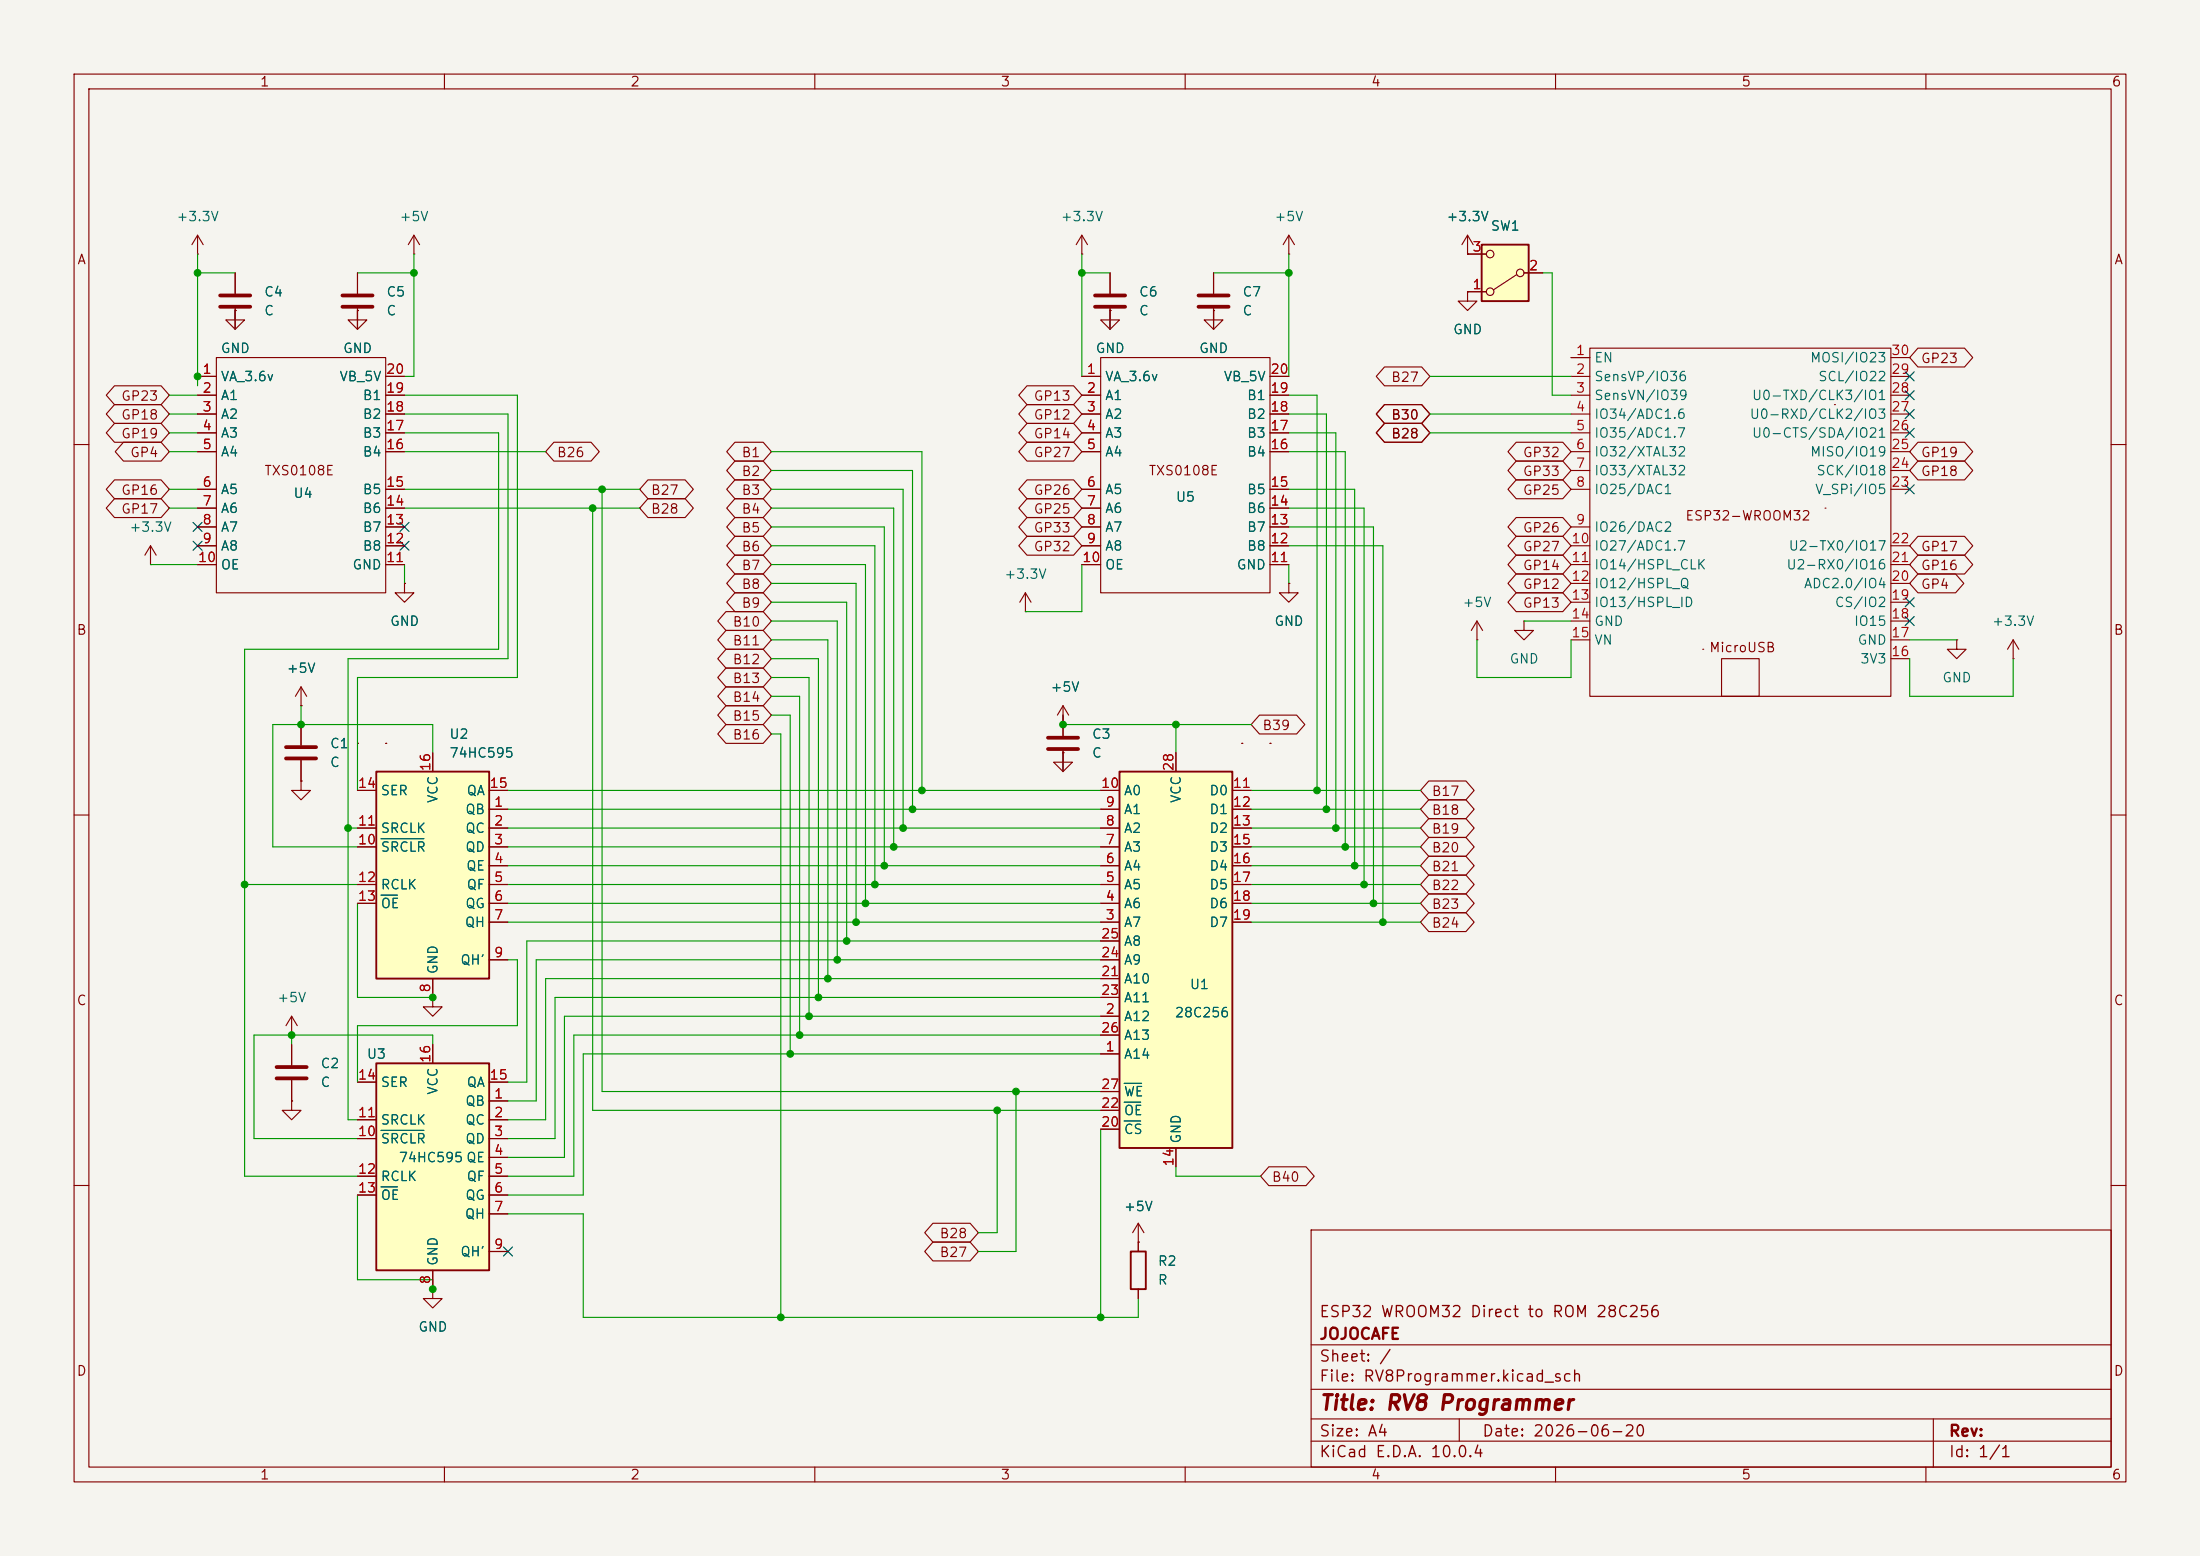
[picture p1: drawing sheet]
<svg xmlns="http://www.w3.org/2000/svg" width="297mm" height="210mm" viewBox="0 0 297 210" stroke-linecap="round" stroke-linejoin="round" font-family="sans-serif">
<path d="M0 0h297v210h-297z" fill="#f5f4ef" stroke="#f5f4ef" stroke-width=".14"/>
<g fill="none" stroke="#840000" stroke-width=".15">
<path d="M10 10h277v190h-277zM12 12h273v186h-273zM60 10v2M110 10v2M160 10v2M210 10v2M260 10v2M212.1 48.3h2.5M212.1 50.8h2.5M212.1 53.3h2.5M212.1 55.9h2.5M212.1 58.4h2.5"/>
<path d="M214.6 47h40.7v47h-40.7zM247.6 54.6h.1M255.3 48.3h2.5M255.3 50.8h2.5M255.3 53.3h2.5M255.3 55.9h2.5M255.3 58.4h2.5M10 60h2M212.1 61h2.5M212.1 63.5h2.5M212.1 66h2.5M212.1 71.1h2.5"/>
<path d="M212.1 73.7h2.5M212.1 76.2h2.5M212.1 78.7h2.5M246.4 68.6h.1M255.3 61h2.5M255.3 63.5h2.5M255.3 66h2.5M255.3 73.7h2.5M255.3 76.2h2.5M255.3 78.7h2.5M285 60h2M40.6 97.8v2.8"/>
<path d="M212.1 81.3h2.5M212.1 83.8h2.5M212.1 86.4h2.5M229.9 87.6h.1M232.4 88.9h5.1v5.1h-5.1zM255.3 81.3h2.5M255.3 83.8h2.5M255.3 86.4h2.5M255.3 88.9h2.5M264.2 86.4v1.2h1.2l-1.2 1.3-1.3-1.3h1.3M264.2 86.4h.1M271.8 88.9h.1"/>
<path d="M271.8 86.4l-.8 1.2M271.8 86.4l.7 1.2M271.8 86.4v2.5M10 110h2M40.6 102.6v2.8M143.5 101.6v1.3h1.3l-1.3 1.2-1.3-1.2h1.3M143.5 101.6h.1M285 110h2M39.4 148.6v1.3h1.2l-1.2 1.2-1.3-1.2h1.3M39.4 148.6h.1M39.4 141v2.8M39.4 145.8v2.8"/>
<path d="M10 160h2M177 166h108v32h-108zM285 160h2M60 198v2M110 198v2M160 198v2M177 194.5h108M177 191.5h108M177 187.5h108M177 181.5h108M197 191.5v3M210 198v2"/>
<path d="M260 198v2M261 191.5v6.5"/>
</g>
<path d="M38.6 100.8h4.1M38.6 102.4h4.1M37.3 144h4.1M37.3 145.5h4.1" fill="none" stroke="#840000" stroke-width=".51"/>
<path d="M151.1 104.1h15.3v50.8h-15.3z" fill="#ffffc2"/>
<path d="M151.1 104.1h15.3v50.8h-15.3z" fill="none" stroke="#840000" stroke-width=".25"/>
<g fill="none" stroke="#840000" stroke-width=".15">
<path d="M31.7 41.9v1.3h1.3l-1.3 1.3-1.2-1.3h1.2M31.7 41.9h.1M148.6 119.4h2.5M148.6 116.8h2.5M148.6 114.3h2.5M148.6 111.8h2.5M148.6 109.2h2.5M148.6 106.7h2.5M158.7 101.6v2.5M166.4 119.4h2.5M166.4 116.8h2.5M166.4 114.3h2.5"/>
<path d="M166.4 111.8h2.5M166.4 109.2h2.5M166.4 106.7h2.5M148.6 137.2h2.5M148.6 124.5h2.5M148.6 121.9h2.5M148.6 132.1h2.5M148.6 134.6h2.5M148.6 129.5h2.5M148.6 127h2.5M148.6 139.7h2.5M166.4 124.5h2.5"/>
<path d="M166.4 121.9h2.5M148.6 142.2h2.5M148.6 152.4h2.5M148.6 149.9h2.5M148.6 147.3h2.5M158.7 154.9v2.6M58.4 174v1.3h1.3l-1.3 1.2-1.3-1.2h1.3M58.4 174h.1"/>
</g>
<path d="M151.8 151.3h2.2M151.8 148.8h2.2M151.8 146.2h2.3" fill="none" stroke="#006464" stroke-width=".15"/>
<path d="M50.8 104.1h15.2v28h-15.2z" fill="#ffffc2"/>
<path d="M50.8 104.1h15.2v28h-15.2zM152.7 168.9h2v5.1h-2z" fill="none" stroke="#840000" stroke-width=".25"/>
<g fill="none" stroke="#840000" stroke-width=".15">
<path d="M26.7 34.3h.1M26.7 31.8l-.8 1.2M26.7 31.8l.7 1.2M26.7 31.8v2.5M31.7 36.8v2.8M48.3 36.8v2.8M146 34.3h.1M146 31.8l-.7 1.2M146 31.8l.8 1.2M146 31.8v2.5M149.9 36.8v2.8M163.8 36.8v2.8"/>
<path d="M174 34.3h.1M174 31.8l-.8 1.2M174 31.8l.8 1.2M174 31.8v2.5M26.7 50.8h2.5M26.7 53.3h2.5M26.7 55.9h2.5M26.7 58.4h2.5M29.2 48.3h22.9v31.7h-22.9zM31.7 41.7v2.8M48.3 41.9v1.3h1.2l-1.2 1.3-1.3-1.3h1.3M48.3 41.9h.1"/>
<path d="M48.3 41.7v2.8M52.1 50.8h2.5M52.1 53.3h2.5M52.1 55.9h2.5M52.1 58.4h2.5M146 50.8h2.6M146 53.3h2.6M146 55.9h2.6M146 58.4h2.6M148.6 48.3h22.8v31.7h-22.8zM149.9 41.9v1.3h1.2l-1.2 1.3-1.3-1.3h1.3M149.9 41.9h.1"/>
<path d="M149.9 41.7v2.8M163.8 41.9v1.3h1.3l-1.3 1.3-1.2-1.3h1.2M163.8 41.9h.1M163.8 41.7v2.8M171.4 50.8h2.6M171.4 53.3h2.6M171.4 55.9h2.6M171.4 58.4h2.6M20.3 76.2h.1M20.3 73.7l-.7 1.2M20.3 73.7l.8 1.2M20.3 73.7v2.5"/>
<path d="M26.7 61h2.5M26.7 66h2.5M26.7 68.6h2.5M26.7 71.1h2.5M26.7 73.7h2.5M26.7 76.2h2.5M52.1 61h2.5M52.1 66h2.5M52.1 68.6h2.5M52.1 71.1h2.5M52.1 73.7h2.5M52.1 76.2h2.5"/>
<path d="M54.6 78.7v1.3h1.3l-1.3 1.3-1.3-1.3h1.3M54.6 78.7h.1M146 61h2.6M146 66h2.6M146 68.6h2.6M146 71.1h2.6M146 73.7h2.6M146 76.2h2.6M171.4 61h2.6M171.4 66h2.6M171.4 68.6h2.6M171.4 71.1h2.6"/>
<path d="M171.4 73.7h2.6M171.4 76.2h2.6M40.6 95.3h.1M40.6 92.7l-.7 1.3M40.6 92.7l.8 1.3M40.6 92.7v2.6M138.4 82.6h.1M138.4 80l-.7 1.3M138.4 80l.8 1.3M138.4 80v2.6M143.5 97.8h.1M143.5 95.3v4"/>
<path d="M143.5 95.3l-.8 1.2M143.5 95.3l.8 1.2M40.6 105.4v1.3h1.3l-1.3 1.3-1.2-1.3h1.2M40.6 105.4h.1M48.3 100.3h.1M48.3 111.8h2.5M48.3 114.3h2.5M48.3 119.4h2.5M48.3 106.7h2.5M52.1 100.3h.1M58.4 101.6v2.5M66 109.2h2.6"/>
<path d="M66 111.8h2.6M66 114.3h2.6M66 116.8h2.6M66 119.4h2.6M66 106.7h2.6M143.5 101.3v2.8M167.6 100.3h.1M171.4 100.3h.1M48.3 121.9h2.5M58.4 134.6v1.3h1.3l-1.3 1.3-1.3-1.3h1.3M58.4 134.6h.1M58.4 132.1v2.5"/>
<path d="M66 121.9h2.6M66 124.5h2.6M66 129.5h2.6M153.7 167.6h.1M153.7 165.1v3.8M153.7 174v1.3M153.7 165.1l-.8 1.3M153.7 165.1l.7 1.3"/>
</g>
<path d="M51.4 113.2h5.8M51.4 120.8h2.3" fill="none" stroke="#006464" stroke-width=".15"/>
<path d="M29.7 39.9h4.1M46.2 39.9h4.1M147.8 39.9h4.1M161.8 39.9h4.1M29.7 41.4h4.1M46.2 41.4h4.1M147.8 41.4h4.1M161.8 41.4h4.1M141.5 99.6h4M141.5 101.1h4" fill="none" stroke="#840000" stroke-width=".51"/>
<path d="M50.8 143.5h15.2v28h-15.2z" fill="#ffffc2"/>
<path d="M50.8 143.5h15.2v28h-15.2z" fill="none" stroke="#840000" stroke-width=".25"/>
<g fill="none" stroke="#840000" stroke-width=".15">
<path d="M198.1 39.4v1.2h1.3l-1.3 1.3-1.3-1.3h1.3M198.1 39.4h.1M174 78.7v1.3h1.3l-1.3 1.3-1.3-1.3h1.3M174 78.7h.1M39.4 139.7h.1M39.4 137.2l-.8 1.2M39.4 137.2l.7 1.2M39.4 137.2v2.5M48.3 151.1h2.5M48.3 153.7h2.5M48.3 158.8h2.5M48.3 146.1h2.5"/>
<path d="M58.4 141v2.5M66 148.6h2.6M66 151.1h2.6M66 153.7h2.6M66 156.2h2.6M66 158.8h2.6M66 146.1h2.6M48.3 161.3h2.5M58.4 171.5v2.5M66 161.3h2.6M66 163.8h2.6M66 168.9h2.6"/>
</g>
<path d="M51.4 152.6h5.8M51.4 160.2h2.3" fill="none" stroke="#006464" stroke-width=".15"/>
<path d="M200 33h6.4v7.6h-6.4z" fill="#ffffc2"/>
<g fill="none" stroke="#840000" stroke-width=".15">
<path d="M31.7 36.8v2.8M48.3 36.8v2.8M55.9 34.3h.1M55.9 31.8l-.8 1.2M55.9 31.8l.7 1.2M55.9 31.8v2.5M149.9 36.8v2.8M163.8 36.8v2.8M198.1 34.3h.1M198.1 39.4h.1M198.1 39.4h2.6M198.1 34.3h2.6"/>
<path d="M198.1 31.8l-.7 1.2M198.1 31.8l.8 1.2M198.1 31.8v2.5M204.7 37.1l-3.1 2M205.7 36.8h2.6M15.5 54.6h6.2l1.2 1.3-1.2 1.3h-6.2l-1.2-1.3zM15.5 52.1h6.2l1.2 1.2-1.2 1.3h-6.2l-1.2-1.3zM15.5 57.1h6.2l1.2 1.3-1.2 1.3h-6.2l-1.2-1.3zM16.7 59.7h5l1.2 1.3-1.2 1.2h-5l-1.1-1.2zM26.7 50.8h2.5M26.7 53.3h2.5M26.7 55.9h2.5"/>
<path d="M26.7 58.4h2.5M31.7 41.9h.1M31.7 41.7v2.8M48.3 41.9h.1M48.3 41.7v2.8M52.1 50.8h2.5M52.1 53.3h2.5M52.1 55.9h2.5M52.1 58.4h2.5M74.8 59.7h5l1.1 1.3-1.1 1.2h-5l-1.1-1.2zM99.2 59.7h3.8l1.1 1.3-1.1 1.2h-3.8l-1.1-1.2zM138.6 54.6h6.3l1.1 1.3-1.1 1.3h-6.3l-1.1-1.3z"/>
<path d="M138.6 52.1h6.3l1.1 1.2-1.1 1.3h-6.3l-1.1-1.3zM138.6 59.7h6.3l1.1 1.3-1.1 1.2h-6.3l-1.1-1.2zM138.6 57.1h6.3l1.1 1.3-1.1 1.3h-6.3l-1.1-1.3zM146 50.8h2.6M146 53.3h2.6M146 55.9h2.6M146 58.4h2.6M149.9 41.9h.1M149.9 41.7v2.8M163.8 41.9h.1M163.8 41.7v2.8M171.4 50.8h2.6"/>
<path d="M171.4 53.3h2.6M171.4 55.9h2.6M171.4 58.4h2.6M186.9 54.6h5l1.1 1.3-1.1 1.3h-5l-1.1-1.3zM186.9 49.5h5l1.1 1.3-1.1 1.3h-5l-1.1-1.3zM186.9 57.1h5l1.1 1.3-1.1 1.3h-5l-1.1-1.3zM204.7 59.7h6.3l1.1 1.3-1.1 1.2h-6.3l-1.1-1.2zM258.9 59.7h6.3l1.1 1.3-1.1 1.2h-6.3l-1.1-1.2zM258.9 47h6.3l1.1 1.3-1.1 1.2h-6.3l-1.1-1.2zM15.5 64.8h6.2l1.2 1.2-1.2 1.3h-6.2l-1.2-1.3zM15.5 67.3h6.2l1.2 1.3-1.2 1.3h-6.2l-1.2-1.3zM26.7 61h2.5"/>
<path d="M26.7 66h2.5M26.7 68.6h2.5M26.7 71.1h2.5M26.7 73.7h2.5M26.7 76.2h2.5M52.1 61h2.5M52.1 66h2.5M52.1 68.6h2.5M52.1 71.1h2.5M52.1 73.7h2.5M52.1 76.2h2.5M54.6 78.7h.1"/>
<path d="M87.5 64.8h5l1.1 1.2-1.1 1.3h-5l-1.1-1.3zM87.5 67.3h5l1.1 1.3-1.1 1.3h-5l-1.1-1.3zM99.2 77.5h3.8l1.1 1.2-1.1 1.3h-3.8l-1.1-1.3zM99.2 74.9h3.8l1.1 1.3-1.1 1.3h-3.8l-1.1-1.3zM99.2 67.3h3.8l1.1 1.3-1.1 1.3h-3.8l-1.1-1.3zM99.2 62.2h3.8l1.1 1.3-1.1 1.3h-3.8l-1.1-1.3zM99.2 69.8h3.8l1.1 1.3-1.1 1.3h-3.8l-1.1-1.3zM99.2 72.4h3.8l1.1 1.3-1.1 1.2h-3.8l-1.1-1.2zM99.2 64.8h3.8l1.1 1.2-1.1 1.3h-3.8l-1.1-1.3zM138.6 72.4h6.3l1.1 1.3-1.1 1.2h-6.3l-1.1-1.2zM138.6 64.8h6.3l1.1 1.2-1.1 1.3h-6.3l-1.1-1.3zM138.6 67.3h6.3l1.1 1.3-1.1 1.3h-6.3l-1.1-1.3z"/>
<path d="M138.6 69.8h6.3l1.1 1.3-1.1 1.3h-6.3l-1.1-1.3zM146 61h2.6M146 66h2.6M146 68.6h2.6M146 71.1h2.6M146 73.7h2.6M146 76.2h2.6M171.4 61h2.6M171.4 66h2.6M171.4 68.6h2.6M171.4 71.1h2.6M171.4 73.7h2.6"/>
<path d="M171.4 76.2h2.6M174 78.7h.1M204.7 77.5h6.3l1.1 1.2-1.1 1.3h-6.3l-1.1-1.3zM204.7 69.8h6.3l1.1 1.3-1.1 1.3h-6.3l-1.1-1.3zM204.7 64.8h6.3l1.1 1.2-1.1 1.3h-6.3l-1.1-1.3zM204.7 74.9h6.3l1.1 1.3-1.1 1.3h-6.3l-1.1-1.3zM204.7 72.4h6.3l1.1 1.3-1.1 1.2h-6.3l-1.1-1.2zM204.7 62.2h6.3l1.1 1.3-1.1 1.3h-6.3l-1.1-1.3zM258.9 62.2h6.3l1.1 1.3-1.1 1.3h-6.3l-1.1-1.3zM258.9 72.4h6.3l1.1 1.3-1.1 1.2h-6.3l-1.1-1.2zM258.9 74.9h6.3l1.1 1.3-1.1 1.3h-6.3l-1.1-1.3zM258.9 77.5h5.1l1.1 1.2-1.1 1.3h-5.1l-1.1-1.3z"/>
<path d="M40.6 95.3h.1M40.6 97.8v2.8M98 95.2h5l1.1 1.3-1.1 1.3h-5l-1.1-1.3zM98 97.8h5l1.1 1.3-1.1 1.2h-5l-1.1-1.2zM98 87.6h5l1.1 1.3-1.1 1.3h-5l-1.1-1.3zM98 85.1h5l1.1 1.3-1.1 1.2h-5l-1.1-1.2zM98 82.5h5l1.1 1.3-1.1 1.3h-5l-1.1-1.3zM98 92.7h5l1.1 1.3-1.1 1.3h-5l-1.1-1.3zM98 90.2h5l1.1 1.2-1.1 1.3h-5l-1.1-1.3zM99.2 80h3.8l1.1 1.3-1.1 1.3h-3.8l-1.1-1.3zM143.5 97.8h.1M143.5 96.5v2.8"/>
<path d="M170 96.5h5l1.2 1.3-1.2 1.3h-5l-1.1-1.3zM199.4 86.4h.1M199.4 83.8l-.8 1.3M199.4 83.8l.8 1.3M199.4 83.8v2.6M204.7 80h6.3l1.1 1.3-1.1 1.3h-6.3l-1.1-1.3zM205.7 83.8v1.3h1.3l-1.3 1.3-1.2-1.3h1.2M205.7 83.8h.1M40.6 105.4h.1M40.6 102.6v2.8M48.3 119.4h2.5M48.3 114.3h2.5"/>
<path d="M48.3 111.8h2.5M48.3 106.7h2.5M58.4 101.6v2.5M66 119.4h2.6M66 116.8h2.6M66 114.3h2.6M66 111.8h2.6M66 109.2h2.6M66 106.7h2.6M143.5 101.6h.1M143.5 101.3v2.8M148.6 119.4h2.5"/>
<path d="M148.6 116.8h2.5M148.6 114.3h2.5M148.6 111.8h2.5M148.6 109.2h2.5M148.6 106.7h2.5M158.7 101.6v2.5M166.4 119.4h2.5M166.4 116.8h2.5M166.4 114.3h2.5M166.4 111.8h2.5M166.4 109.2h2.5M166.4 106.7h2.5"/>
<path d="M192.9 110.5h5l1.1 1.3-1.1 1.2h-5l-1.1-1.2zM192.9 105.4h5l1.1 1.3-1.1 1.3h-5l-1.1-1.3zM192.9 113h5l1.1 1.3-1.1 1.3h-5l-1.1-1.3zM192.9 118.1h5l1.1 1.3-1.1 1.3h-5l-1.1-1.3zM192.9 107.9h5l1.1 1.3-1.1 1.3h-5l-1.1-1.3zM192.9 115.6h5l1.1 1.2-1.1 1.3h-5l-1.1-1.3zM48.3 121.9h2.5M58.4 134.6h.1M58.4 132.1v2.5M66 124.5h2.6M66 121.9h2.6M66 129.5h2.6"/>
<path d="M148.6 137.2h2.5M148.6 124.5h2.5M148.6 121.9h2.5M148.6 132.1h2.5M148.6 134.6h2.5M148.6 129.5h2.5M148.6 127h2.5M148.6 139.7h2.5M166.4 124.5h2.5M166.4 121.9h2.5M192.9 120.6h5l1.1 1.3-1.1 1.3h-5l-1.1-1.3zM192.9 123.2h5l1.1 1.3-1.1 1.2h-5l-1.1-1.2z"/>
<path d="M39.4 148.6h.1M39.4 141v2.8M39.4 145.8v2.8M48.3 151.1h2.5M48.3 153.7h2.5M48.3 158.8h2.5M48.3 146.1h2.5M58.4 141v2.5M66 148.6h2.6M66 151.1h2.6M66 153.7h2.6M66 156.2h2.6"/>
<path d="M66 158.8h2.6M66 146.1h2.6M148.6 142.2h2.5M148.6 152.4h2.5M148.6 149.9h2.5M148.6 147.3h2.5M158.7 154.9v2.6M171.3 157.5h5l1.1 1.3-1.1 1.2h-5l-1.1-1.2zM48.3 161.3h2.5M58.4 174h.1M58.4 171.5v2.5M66 161.3h2.6"/>
<path d="M66 163.8h2.6M66 168.9h2.6M125.9 167.6h5.1l1.1 1.3-1.1 1.3h-5.1l-1.1-1.3zM125.9 165.1h5.1l1.1 1.3-1.1 1.2h-5.1l-1.1-1.2zM153.7 167.6h.1M153.7 167.6v1.3M153.7 174v1.3"/>
<circle cx="201.2" cy="34.3" r=".51"/>
<circle cx="201.2" cy="39.4" r=".51"/>
<circle cx="205.2" cy="36.8" r=".51"/>
</g>
<path d="M200 33h6.4v7.6h-6.4z" fill="none" stroke="#840000" stroke-width=".25"/>
<g fill="none" stroke="#009600" stroke-width=".15">
<path d="M26.7 34.3v17.8M26.7 36.8h5M48.3 36.8h7.6M55.9 34.3v16.5h-1.3M146 36.8h3.9M146 34.3v16.5M163.8 36.8h10.2M174 34.3v16.5M208.3 36.8h1.2v16.5h2.6M22.9 58.4h3.8M22.9 53.3h3.8M22.9 55.9h3.8"/>
<path d="M31.7 41.9v2.6M48.3 41.9v2.6M54.6 55.9h14v33h-21.6v62.2h1.3M54.6 58.4h12.7v29.2h-34.3v71.2h15.3M54.6 53.3h15.2v38.1h-21.5v15.3M149.9 41.9v2.6M163.8 41.9v2.6M174 58.4h6.3v53.4M174 53.3h3.8v53.4M174 55.9h5.1v53.3M193 50.8h19.1M193 58.4h19.1"/>
<path d="M193 55.9h19.1M20.3 76.2h6.4M22.9 68.6h3.8M22.9 61h3.8M22.9 66h3.8M54.6 68.6h31.8M54.6 61h19.1M54.6 76.2v2.5M54.6 66h31.8M80 68.6v81.3h68.6M81.3 66v81.3h67.3M104.1 76.2h12.7v45.7"/>
<path d="M104.1 68.6h16.5v45.7M104.1 61h20.4v45.7M104.1 66h17.8v45.8M104.1 78.7h11.5v45.8M104.1 71.1h15.3v45.7M104.1 73.7h14v45.7M104.1 63.5h19.1v45.7M146 76.2v6.4h-7.6M174 68.6h10.1v50.8M174 61h7.6v53.3M174 66h8.9v50.8M174 76.2v2.5"/>
<path d="M174 71.1h11.4v50.8M174 73.7h12.7v50.8M40.6 95.3v2.5M104.1 91.4h5.1v45.8M104.1 83.8h8.9v45.7M104.1 94h3.8v45.7M104.1 99.1h1.3v78.7M104.1 96.5h2.6v45.7M104.1 86.4h7.7v45.7M104.1 88.9h6.4v45.7M104.1 81.3h10.2v45.7M143.5 96.5v1.3h25.4"/>
<path d="M158.7 97.8v3.8M199.4 86.4v5h12.7v-5M205.7 83.8h6.4M257.8 88.9v5.1h14v-5.1M257.8 86.4h6.4M33 119.4h15.3M47 111.8h1.3M58.4 101.6v-3.8h-21.6v16.5h11.5M68.6 116.8h80M68.6 109.2h80M68.6 106.7h80M68.6 119.4h80"/>
<path d="M68.6 111.8h80M68.6 114.3h80M143.5 101.6v2.5M168.9 116.8h22.9M168.9 109.2h22.9M168.9 106.7h22.9M168.9 119.4h22.9M168.9 111.8h22.9M168.9 114.3h22.9M39.4 139.7v1.3M48.3 121.9v12.7h10.1M68.6 124.5h80"/>
<path d="M68.6 129.5h1.2v8.9h-21.5v7.7M68.6 121.9h80M148.6 129.5h-76.2v19.1h-3.8M148.6 127h-77.5v19.1h-2.5M148.6 134.6h-73.7v19.1h-6.3M148.6 139.7h-71.1v19.1h-8.9M148.6 137.2h-72.4v19h-7.6M148.6 132.1h-74.9v19h-5.1M168.9 124.5h22.9M168.9 121.9h22.9M58.4 141v-1.3h-24.1v14h14M134.6 149.9v16.5h-2.5"/>
<path d="M137.2 147.3v21.6h-5.1M148.6 142.2h-69.9v19.1h-10.1M148.6 152.4v25.4M158.7 157.5v1.3h11.5M48.3 161.3v11.4h10.1v1.3M68.6 163.8h10.1v14h75v-2.5"/>
</g>
<g fill="none" stroke="#000084" stroke-width=".15">
<path d="M257.2 50.2l1.2 1.2M257.2 52.7l1.2 1.2M257.2 57.8l1.2 1.2M257.2 55.3l1.2 1.2M258.4 50.2l-1.2 1.2M258.4 52.7l-1.2 1.2M258.4 57.8l-1.2 1.2M258.4 55.3l-1.2 1.2M26.1 73.1l1.2 1.2M26.1 70.5l1.2 1.2M27.3 73.1l-1.2 1.2M27.3 70.5l-1.2 1.2"/>
<path d="M54 70.5l1.2 1.2M54 73.1l1.2 1.2M55.2 70.5l-1.2 1.2M55.2 73.1l-1.2 1.2M257.2 65.4l1.2 1.2M258.4 65.4l-1.2 1.2M257.2 80.7l1.2 1.2M257.2 83.2l1.2 1.2M258.4 80.7l-1.2 1.2M258.4 83.2l-1.2 1.2M68 168.3l1.2 1.2M69.2 168.3l-1.2 1.2"/>
</g>
<path d="M51.4 113.2h5.8M51.4 120.8h2.3M51.4 152.6h5.8M151.8 151.3h2.2M151.8 148.8h2.2M151.8 146.2h2.3M51.4 160.2h2.3" fill="none" stroke="#006464" stroke-width=".15"/>
<g fill="#009600" stroke="#009600" stroke-width=".14">
<circle cx="174" cy="36.8" r=".46"/>
<circle cx="180.3" cy="111.8" r=".46"/>
<circle cx="182.9" cy="116.8" r=".46"/>
<circle cx="181.6" cy="114.3" r=".46"/>
<circle cx="158.7" cy="97.8" r=".46"/>
<circle cx="143.5" cy="97.8" r=".46"/>
<circle cx="179.1" cy="109.2" r=".46"/>
<circle cx="177.8" cy="106.7" r=".46"/>
<circle cx="121.9" cy="111.8" r=".46"/>
<circle cx="120.6" cy="114.3" r=".46"/>
<circle cx="146" cy="36.8" r=".46"/>
<circle cx="185.4" cy="121.9" r=".46"/>
<circle cx="186.7" cy="124.5" r=".46"/>
<circle cx="184.1" cy="119.4" r=".46"/>
<circle cx="118.1" cy="119.4" r=".46"/>
<circle cx="134.6" cy="149.9" r=".46"/>
<circle cx="148.6" cy="177.8" r=".46"/>
<circle cx="137.2" cy="147.3" r=".46"/>
<circle cx="58.4" cy="174" r=".46"/>
<circle cx="109.2" cy="137.2" r=".46"/>
<circle cx="110.5" cy="134.6" r=".46"/>
<circle cx="107.9" cy="139.7" r=".46"/>
<circle cx="106.7" cy="142.2" r=".46"/>
<circle cx="105.4" cy="177.8" r=".46"/>
<circle cx="124.5" cy="106.7" r=".46"/>
<circle cx="123.2" cy="109.2" r=".46"/>
<circle cx="26.7" cy="50.8" r=".46"/>
<circle cx="26.7" cy="36.8" r=".46"/>
<circle cx="55.9" cy="36.8" r=".46"/>
<circle cx="114.3" cy="127" r=".46"/>
<circle cx="111.8" cy="132.1" r=".46"/>
<circle cx="113" cy="129.5" r=".46"/>
<circle cx="116.8" cy="121.9" r=".46"/>
<circle cx="115.6" cy="124.5" r=".46"/>
<circle cx="119.4" cy="116.8" r=".46"/>
<circle cx="81.3" cy="66" r=".46"/>
<circle cx="80" cy="68.6" r=".46"/>
<circle cx="40.6" cy="97.8" r=".46"/>
<circle cx="47" cy="111.8" r=".46"/>
<circle cx="33" cy="119.4" r=".46"/>
<circle cx="39.4" cy="139.7" r=".46"/>
<circle cx="58.4" cy="134.6" r=".46"/>
</g>
<text font-size="2" fill="#840000" x="178" y="190.8">Title: RV8 Programmer</text>
<g font-size="1.5" fill="#840000">
<text x="178" y="178.2">ESP32 WROOM32 Direct to ROM 28C256</text>
<text x="178" y="184.2">Sheet: /</text>
<text x="178" y="181.2">JOJOCAFE</text>
<text x="178" y="186.9">File: RV8Programmer.kicad_sch</text>
<text x="178" y="197.1">KiCad E.D.A. 10.0.4</text>
<text x="178" y="194.3">Size: A4</text>
<text x="200" y="194.3">Date: 2026-06-20</text>
<text x="263" y="194.3">Rev:</text>
<text x="263" y="197.1">Id: 1/1</text>
</g>
<g font-size="1.3" fill="#840000">
<text x="35" y="12">1</text>
<text x="85" y="12">2</text>
<text x="135" y="12">3</text>
<text x="185" y="12">4</text>
<text x="235" y="12">5</text>
<text x="285" y="12">6</text>
<text x="10.3" y="36">A</text>
<text x="285.3" y="36">A</text>
<text x="187.7" y="51.9">B27</text>
<text x="259.2" y="49.3">GP23</text>
<text x="16.3" y="56.9">GP18</text>
<text x="16.3" y="54.4">GP23</text>
<text x="16.3" y="59.5">GP19</text>
<text x="139.5" y="56.9">GP12</text>
<text x="139.5" y="54.4">GP13</text>
<text x="139.5" y="59.5">GP14</text>
<text x="187.7" y="56.9">B30</text>
<text x="187.7" y="59.5">B28</text>
<text x="17.5" y="62">GP4</text>
<text x="35.6" y="64.5">TXS0108E</text>
<text x="75.1" y="62">B26</text>
<text x="100" y="64.6">B2</text>
<text x="100" y="62">B1</text>
<text x="139.5" y="62">GP27</text>
<text x="155" y="64.5">TXS0108E</text>
<text x="205.5" y="64.6">GP33</text>
<text x="205.5" y="62">GP32</text>
<text x="259.2" y="64.6">GP18</text>
<text x="259.2" y="62">GP19</text>
<text x="16.3" y="67.1">GP16</text>
<text x="16.3" y="69.6">GP17</text>
<text x="87.8" y="67.1">B27</text>
<text x="87.8" y="69.6">B28</text>
<text x="100" y="69.6">B4</text>
<text x="100" y="67.1">B3</text>
<text x="139.5" y="67.1">GP26</text>
<text x="139.5" y="69.6">GP25</text>
<text x="205.5" y="67.1">GP25</text>
<text x="227.4" y="70.6">ESP32-WROOM32</text>
<text x="100" y="77.3">B7</text>
<text x="100" y="72.2">B5</text>
<text x="100" y="74.7">B6</text>
<text x="139.5" y="74.7">GP32</text>
<text x="139.5" y="72.2">GP33</text>
<text x="205.5" y="72.2">GP26</text>
<text x="205.5" y="77.3">GP14</text>
<text x="205.5" y="74.7">GP27</text>
<text x="259.2" y="74.7">GP17</text>
<text x="259.2" y="77.3">GP16</text>
<text x="100" y="82.3">B9</text>
<text x="100" y="79.8">B8</text>
<text x="205.5" y="79.8">GP12</text>
<text x="205.5" y="82.3">GP13</text>
<text x="259.2" y="79.8">GP4</text>
<text x="10.3" y="86">B</text>
<text x="98.8" y="90">B12</text>
<text x="98.8" y="87.4">B11</text>
<text x="98.8" y="84.9">B10</text>
<text x="230.7" y="88.3">MicroUSB</text>
<text x="285.3" y="86">B</text>
<text x="98.8" y="95">B14</text>
<text x="98.8" y="92.5">B13</text>
<text x="98.8" y="97.6">B15</text>
<text x="98.8" y="100.1">B16</text>
<text x="170.3" y="98.9">B39</text>
<text x="193.2" y="107.7">B17</text>
<text x="193.2" y="112.8">B19</text>
<text x="193.2" y="110.3">B18</text>
<text x="193.2" y="115.4">B20</text>
<text x="193.2" y="117.9">B21</text>
<text x="193.2" y="120.4">B22</text>
<text x="193.2" y="123">B23</text>
<text x="193.2" y="125.5">B24</text>
<text x="10.3" y="136">C</text>
<text x="285.3" y="136">C</text>
<text x="171.6" y="159.8">B40</text>
<text x="126.8" y="167.4">B28</text>
<text x="126.8" y="170">B27</text>
<text x="10.3" y="186">D</text>
<text x="285.3" y="186">D</text>
<text x="35" y="200">1</text>
<text x="85" y="200">2</text>
<text x="135" y="200">3</text>
<text x="185" y="200">4</text>
<text x="235" y="200">5</text>
<text x="285" y="200">6</text>
</g>
<g font-size="1.3" fill="#006464">
<text x="23.7" y="30.2">+3.3V</text>
<text x="53.8" y="30.2">+5V</text>
<text x="143.1" y="30.2">+3.3V</text>
<text x="172" y="30.2">+5V</text>
<text x="195.2" y="30.2">+3.3V</text>
<text x="201.2" y="31.5">SW1</text>
<text x="35.6" y="40.3">C4</text>
<text x="52.1" y="40.3">C5</text>
<text x="153.7" y="40.3">C6</text>
<text x="167.6" y="40.3">C7</text>
<text x="29.7" y="48">GND</text>
<text x="35.6" y="42.9">C</text>
<text x="46.2" y="48">GND</text>
<text x="52.1" y="42.9">C</text>
<text x="147.8" y="48">GND</text>
<text x="153.7" y="42.9">C</text>
<text x="161.8" y="48">GND</text>
<text x="167.6" y="42.9">C</text>
<text x="196.1" y="45.4">GND</text>
<text x="29.7" y="51.8">VA_3.6v</text>
<text x="45.7" y="51.8">VB_5V</text>
<text x="149.1" y="51.8">VA_3.6v</text>
<text x="165.1" y="51.8">VB_5V</text>
<text x="215.1" y="49.2">EN</text>
<text x="215.1" y="51.8">SensVP/IO36</text>
<text x="244.3" y="49.2">MOSI/IO23</text>
<text x="245.4" y="51.8">SCL/IO22</text>
<text x="29.7" y="54.3">A1</text>
<text x="29.7" y="56.9">A2</text>
<text x="29.7" y="59.4">A3</text>
<text x="48.9" y="59.4">B3</text>
<text x="48.9" y="56.9">B2</text>
<text x="48.9" y="54.3">B1</text>
<text x="149.1" y="54.3">A1</text>
<text x="149.1" y="56.9">A2</text>
<text x="149.1" y="59.4">A3</text>
<text x="168.3" y="59.4">B3</text>
<text x="168.3" y="56.9">B2</text>
<text x="168.3" y="54.3">B1</text>
<text x="215.1" y="54.3">SensVN/IO39</text>
<text x="215.1" y="56.9">IO34/ADC1.6</text>
<text x="215.1" y="59.4">IO35/ADC1.7</text>
<text x="236.1" y="56.9">U0-RXD/CLK2/IO3</text>
<text x="236.4" y="59.4">U0-CTS/SDA/IO21</text>
<text x="236.4" y="54.3">U0-TXD/CLK3/IO1</text>
<text x="29.7" y="61.9">A4</text>
<text x="48.9" y="61.9">B4</text>
<text x="149.1" y="61.9">A4</text>
<text x="168.3" y="61.9">B4</text>
<text x="215.1" y="61.9">IO32/XTAL32</text>
<text x="215.1" y="64.5">IO33/XTAL32</text>
<text x="244.3" y="61.9">MISO/IO19</text>
<text x="245.1" y="64.5">SCK/IO18</text>
<text x="29.7" y="67">A5</text>
<text x="29.7" y="69.6">A6</text>
<text x="39.5" y="67.5">U4</text>
<text x="48.9" y="69.6">B6</text>
<text x="48.9" y="67">B5</text>
<text x="149.1" y="67">A5</text>
<text x="149.1" y="69.6">A6</text>
<text x="158.6" y="68">U5</text>
<text x="168.3" y="69.6">B6</text>
<text x="168.3" y="67">B5</text>
<text x="215.1" y="67">IO25/DAC1</text>
<text x="244.9" y="67">V_SPi/IO5</text>
<text x="17.4" y="72.1">+3.3V</text>
<text x="29.7" y="72.1">A7</text>
<text x="29.7" y="74.6">A8</text>
<text x="29.7" y="77.2">OE</text>
<text x="47.5" y="77.2">GND</text>
<text x="48.9" y="74.6">B8</text>
<text x="48.9" y="72.1">B7</text>
<text x="149.1" y="72.1">A7</text>
<text x="149.1" y="74.6">A8</text>
<text x="149.1" y="77.2">OE</text>
<text x="166.9" y="77.2">GND</text>
<text x="168.3" y="74.6">B8</text>
<text x="168.3" y="72.1">B7</text>
<text x="215.1" y="72.1">IO26/DAC2</text>
<text x="215.1" y="74.6">IO27/ADC1.7</text>
<text x="215.1" y="77.2">IO14/HSPL_CLK</text>
<text x="241.1" y="77.2">U2-RX0/IO16</text>
<text x="241.4" y="74.6">U2-TX0/IO17</text>
<text x="135.5" y="78.4">+3.3V</text>
<text x="197.4" y="82.3">+5V</text>
<text x="215.1" y="79.7">IO12/HSPL_Q</text>
<text x="215.1" y="82.3">IO13/HSPL_ID</text>
<text x="243.4" y="79.7">ADC2.0/IO4</text>
<text x="247.6" y="82.3">CS/IO2</text>
<text x="52.6" y="84.8">GND</text>
<text x="172" y="84.8">GND</text>
<text x="203.7" y="89.9">GND</text>
<text x="215.1" y="84.8">GND</text>
<text x="215.1" y="87.3">VN</text>
<text x="250.2" y="84.8">IO15</text>
<text x="250.7" y="87.3">GND</text>
<text x="251.1" y="89.9">3V3</text>
<text x="268.8" y="84.8">+3.3V</text>
<text x="38.6" y="91.1">+5V</text>
<text x="141.7" y="93.7">+5V</text>
<text x="262.1" y="92.4">GND</text>
<text x="44.5" y="101.3">C1</text>
<text x="60.6" y="100">U2</text>
<text x="147.3" y="100">C3</text>
<text x="44.5" y="103.8">C</text>
<text x="51.3" y="107.7">SER</text>
<text x="60.6" y="102.6">74HC595</text>
<text x="62.9" y="107.7">QA</text>
<text x="147.3" y="102.6">C</text>
<text x="151.6" y="107.7">A0</text>
<text x="163.2" y="107.7">D0</text>
<text x="51.3" y="112.7">SRCLK</text>
<text x="59.4" y="108.5" transform="rotate(-90 59.4 108.5)">VCC</text>
<text x="62.7" y="110.2">QB</text>
<text x="62.7" y="112.7">QC</text>
<text x="151.6" y="112.7">A2</text>
<text x="151.6" y="110.2">A1</text>
<text x="159.7" y="108.5" transform="rotate(-90 159.7 108.5)">VCC</text>
<text x="163.2" y="110.2">D1</text>
<text x="163.2" y="112.7">D2</text>
<text x="51.3" y="115.3">SRCLR</text>
<text x="62.7" y="115.3">QD</text>
<text x="62.8" y="117.8">QE</text>
<text x="151.6" y="117.8">A4</text>
<text x="151.6" y="115.3">A3</text>
<text x="163.2" y="115.3">D3</text>
<text x="163.2" y="117.8">D4</text>
<text x="51.3" y="120.4">RCLK</text>
<text x="51.3" y="122.9">OE</text>
<text x="62.7" y="125.4">QH</text>
<text x="62.7" y="122.9">QG</text>
<text x="62.9" y="120.4">QF</text>
<text x="151.6" y="125.4">A7</text>
<text x="151.6" y="122.9">A6</text>
<text x="151.6" y="120.4">A5</text>
<text x="163.2" y="120.4">D5</text>
<text x="163.2" y="122.9">D6</text>
<text x="163.2" y="125.4">D7</text>
<text x="59.4" y="131.6" transform="rotate(-90 59.4 131.6)">GND</text>
<text x="62.1" y="130.5">QH'</text>
<text x="151.6" y="130.5">A9</text>
<text x="151.6" y="128">A8</text>
<text x="37.3" y="135.6">+5V</text>
<text x="151.6" y="133.1">A10</text>
<text x="151.6" y="135.6">A11</text>
<text x="158.5" y="137.6">28C256</text>
<text x="160.5" y="133.8">U1</text>
<text x="49.4" y="143.2">U3</text>
<text x="151.6" y="143.2">A14</text>
<text x="151.6" y="138.1">A12</text>
<text x="151.6" y="140.7">A13</text>
<text x="43.2" y="144.5">C2</text>
<text x="43.2" y="147">C</text>
<text x="51.3" y="147">SER</text>
<text x="59.4" y="147.8" transform="rotate(-90 59.4 147.8)">VCC</text>
<text x="62.7" y="149.6">QB</text>
<text x="62.9" y="147">QA</text>
<text x="151.6" y="148.3">WE</text>
<text x="51.3" y="154.6">SRCLR</text>
<text x="51.3" y="152.1">SRCLK</text>
<text x="62.7" y="152.1">QC</text>
<text x="62.7" y="154.6">QD</text>
<text x="151.6" y="153.4">CS</text>
<text x="151.6" y="150.8">OE</text>
<text x="159.7" y="154.4" transform="rotate(-90 159.7 154.4)">GND</text>
<text x="51.3" y="159.7">RCLK</text>
<text x="53.7" y="157.2">74HC595 QE</text>
<text x="62.9" y="159.7">QF</text>
<text x="51.3" y="162.3">OE</text>
<text x="62.7" y="164.8">QH</text>
<text x="62.7" y="162.3">QG</text>
<text x="151.6" y="163.8">+5V</text>
<text x="59.4" y="170.9" transform="rotate(-90 59.4 170.9)">GND</text>
<text x="62.1" y="169.9">QH'</text>
<text x="156.2" y="171.2">R2</text>
<text x="156.2" y="173.7">R</text>
<text x="56.4" y="180">GND</text>
</g>
<g font-size="1.3" fill="#a90000">
<text x="198.7" y="34.3">3</text>
<text x="198.7" y="39.3">1</text>
<text x="206.3" y="36.8">2</text>
<text x="27.2" y="50.8">1</text>
<text x="27.2" y="53.3">2</text>
<text x="52" y="53.3">19</text>
<text x="52" y="50.8">20</text>
<text x="146.6" y="50.8">1</text>
<text x="146.6" y="53.3">2</text>
<text x="171.4" y="53.3">19</text>
<text x="171.4" y="50.8">20</text>
<text x="212.7" y="48.2">1</text>
<text x="212.7" y="50.8">2</text>
<text x="212.7" y="53.3">3</text>
<text x="255.2" y="53.3">28</text>
<text x="255.2" y="50.8">29</text>
<text x="255.2" y="48.2">30</text>
<text x="27.2" y="55.9">3</text>
<text x="27.2" y="58.4">4</text>
<text x="52" y="58.4">17</text>
<text x="52" y="55.9">18</text>
<text x="146.6" y="55.9">3</text>
<text x="146.6" y="58.4">4</text>
<text x="171.4" y="58.4">17</text>
<text x="171.4" y="55.9">18</text>
<text x="212.7" y="55.9">4</text>
<text x="212.7" y="58.4">5</text>
<text x="255.2" y="58.4">26</text>
<text x="255.2" y="55.9">27</text>
<text x="27.2" y="60.9">5</text>
<text x="52" y="60.9">16</text>
<text x="146.6" y="60.9">5</text>
<text x="171.4" y="60.9">16</text>
<text x="212.7" y="60.9">6</text>
<text x="212.7" y="63.5">7</text>
<text x="255.2" y="63.5">24</text>
<text x="255.2" y="60.9">25</text>
<text x="27.2" y="66">6</text>
<text x="27.2" y="68.6">7</text>
<text x="27.2" y="71.1">8</text>
<text x="52" y="71.1">13</text>
<text x="52" y="68.6">14</text>
<text x="52" y="66">15</text>
<text x="146.6" y="66">6</text>
<text x="146.6" y="68.6">7</text>
<text x="146.6" y="71.1">8</text>
<text x="171.4" y="71.1">13</text>
<text x="171.4" y="68.6">14</text>
<text x="171.4" y="66">15</text>
<text x="212.7" y="66">8</text>
<text x="212.7" y="71.1">9</text>
<text x="255.2" y="66">23</text>
<text x="26.6" y="76.2">10</text>
<text x="27.2" y="73.6">9</text>
<text x="52" y="76.2">11</text>
<text x="52" y="73.6">12</text>
<text x="146" y="76.2">10</text>
<text x="146.6" y="73.6">9</text>
<text x="171.4" y="76.2">11</text>
<text x="171.4" y="73.6">12</text>
<text x="212" y="73.6">10</text>
<text x="212" y="76.2">11</text>
<text x="255.2" y="76.2">21</text>
<text x="255.2" y="73.6">22</text>
<text x="212" y="78.7">12</text>
<text x="212" y="81.3">13</text>
<text x="212" y="83.8">14</text>
<text x="255.2" y="83.8">18</text>
<text x="255.2" y="81.3">19</text>
<text x="255.2" y="78.7">20</text>
<text x="212" y="86.3">15</text>
<text x="255.2" y="88.9">16</text>
<text x="255.2" y="86.3">17</text>
<text x="48.2" y="106.7">14</text>
<text x="58.4" y="104.2" transform="rotate(-90 58.4 104.2)">16</text>
<text x="66" y="106.7">15</text>
<text x="148.5" y="106.7">10</text>
<text x="158.7" y="104.2" transform="rotate(-90 158.7 104.2)">28</text>
<text x="166.3" y="106.7">11</text>
<text x="48.2" y="111.7">11</text>
<text x="66.6" y="109.2">1</text>
<text x="66.6" y="111.7">2</text>
<text x="149.2" y="111.7">8</text>
<text x="149.2" y="109.2">9</text>
<text x="166.3" y="109.2">12</text>
<text x="166.3" y="111.7">13</text>
<text x="48.2" y="114.3">10</text>
<text x="48.2" y="119.4">12</text>
<text x="66.6" y="114.3">3</text>
<text x="66.6" y="116.8">4</text>
<text x="66.6" y="119.4">5</text>
<text x="149.2" y="119.4">5</text>
<text x="149.2" y="116.8">6</text>
<text x="149.2" y="114.3">7</text>
<text x="166.3" y="114.3">15</text>
<text x="166.3" y="116.8">16</text>
<text x="166.3" y="119.4">17</text>
<text x="48.2" y="121.9">13</text>
<text x="66.6" y="121.9">6</text>
<text x="66.6" y="124.4">7</text>
<text x="149.2" y="124.4">3</text>
<text x="149.2" y="121.9">4</text>
<text x="166.3" y="121.9">18</text>
<text x="166.3" y="124.4">19</text>
<text x="66.6" y="129.5">9</text>
<text x="148.5" y="129.5">24</text>
<text x="148.5" y="127">25</text>
<text x="58.4" y="134.1" transform="rotate(-90 58.4 134.1)">8</text>
<text x="148.5" y="132.1">21</text>
<text x="148.5" y="134.6">23</text>
<text x="149.2" y="137.1">2</text>
<text x="58.4" y="143.6" transform="rotate(-90 58.4 143.6)">16</text>
<text x="148.5" y="139.7">26</text>
<text x="149.2" y="142.2">1</text>
<text x="48.2" y="146">14</text>
<text x="66" y="146">15</text>
<text x="66.6" y="148.6">1</text>
<text x="148.5" y="149.8">22</text>
<text x="148.5" y="147.3">27</text>
<text x="48.2" y="153.6">10</text>
<text x="48.2" y="151.1">11</text>
<text x="66.6" y="151.1">2</text>
<text x="66.6" y="153.6">3</text>
<text x="148.5" y="152.4">20</text>
<text x="48.2" y="158.7">12</text>
<text x="48.2" y="161.3">13</text>
<text x="66.6" y="156.2">4</text>
<text x="66.6" y="158.7">5</text>
<text x="66.6" y="161.3">6</text>
<text x="158.7" y="157.5" transform="rotate(-90 158.7 157.5)">14</text>
<text x="66.6" y="163.8">7</text>
<text x="58.4" y="173.4" transform="rotate(-90 58.4 173.4)">8</text>
<text x="66.6" y="168.9">9</text>
</g>
</svg>
